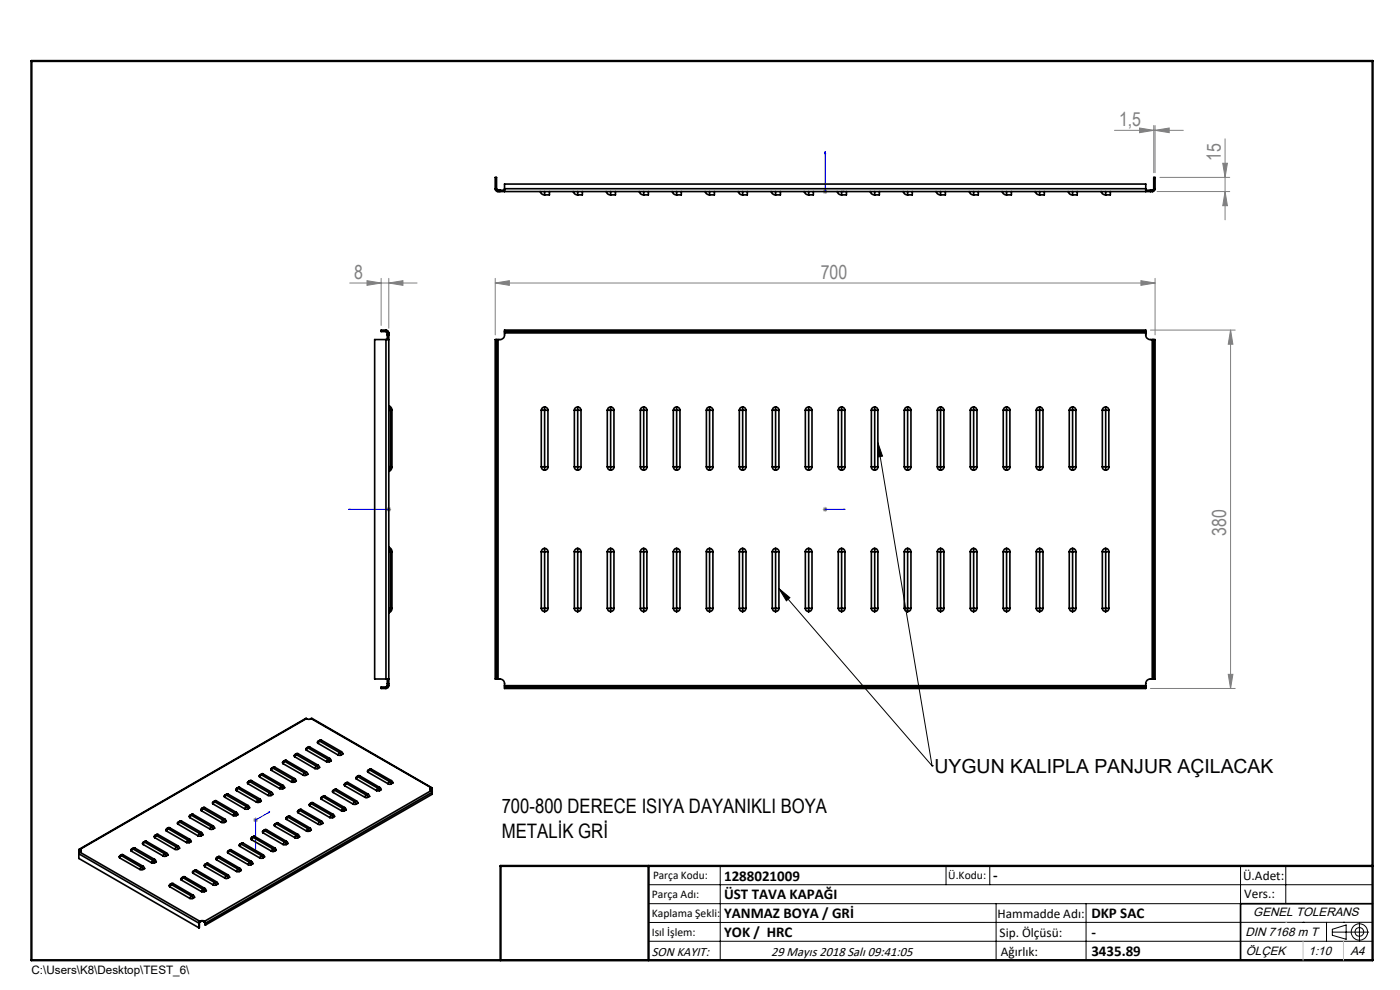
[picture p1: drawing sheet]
<svg xmlns="http://www.w3.org/2000/svg" width="297mm" height="210mm" viewBox="0 0 297 210" stroke-linecap="round" stroke-linejoin="round" font-family="sans-serif">
<g fill="none" stroke="#000" stroke-width=".21">
<path d="M186.2 93.9l11.5 68.5M186.2 93.9l1 2.9-.9 .1zM165.2 124.8l32.5 37.6M165.2 124.8l2.4 2-.8 .7zM197.7 162.4h.1M137.6 187.7h153.6M137.6 191.7h153.6M137.6 199.7h153.6M152.8 183.7v20M200.7 183.7v4M210 183.7v4M211.3 191.7v12"/>
<path d="M230.4 191.7v12M263.2 183.7v20M272.8 183.7v8M276.4 195.6h.1M281.4 195.6v4.1M282.6 197.7h7.8M282.6 197.1l3-.9v3l-3-.8zM285 195.6h.1M288.4 195.8v3.8M291.2 195.6l-153.6 .1"/>
<circle cx="288.4" cy="197.7" r="1.74"/>
<circle cx="288.4" cy="197.7" r=".93"/>
</g>
<g fill="none" stroke="#00f" stroke-width=".21">
<path d="M175 32.2l.2 .4h-.3zM175 32.2v8.4h4.3M178.9 40.5l.4 .1-.4 .1zM74 108h.4h-.4M74 108h8.5M82.4 108h.2zM82.5 108h.1M174.9 108h.3zM175 108h.1M175 108h4.3M179.3 108h-.4h.4M56.9 172.3l.3-.1-.3 .3z"/>
<path d="M57.2 172.2l-3 1.7v7M54.2 180.5h.1l-.1 .4z"/>
</g>
<g fill="none" stroke="#808080" stroke-width=".21">
<path d="M236.4 27.6h14.6M241.8 27.2l3 .4-3 .5zM244.8 26.6v10M245 27.6l3-.4v.9zM245 26.6v10M246.1 37.6h14.8M259.4 34.6h1l-.5 3zM259.9 29.4v17.2M77.9 59.5l3 .5-3 .5zM80.9 59v10M82.5 59v10.6M105.1 59v12"/>
<path d="M174.6 40.6h.9M174.7 40.3l.7 .7M175 40.1v1M175.4 40.3l-.7 .7M242 59.5l3 .5-3 .5zM245 59v12M245.5 40.6h15.4M259.9 40.6l.5 3h-1zM74.2 60h14.3M82.5 60l3-.5v1zM105.1 60l3-.5v1zM105.1 60h139.9"/>
<path d="M244.1 70h17.9M261.1 70v76M261.1 70l.4 3h-.9zM82 108h1M82.1 107.7l.7 .7M82.5 107.5v1M82.8 107.7l-.7 .7M174.6 108h.9M174.7 107.7l.7 .7M175 107.5v1M175.4 107.7l-.7 .7M244.1 146h17.9"/>
<path d="M260.6 143h.9l-.4 3zM53.7 173.9h1M53.9 173.6l.7 .7M54.2 173.4v1M54.6 173.6l-.7 .7"/>
</g>
<path d="M291.2 191.7h-28v12M106.2 203.7h185" fill="none" stroke="#000" stroke-width=".35"/>
<path d="M6.7 12.9h284.5v190.8h-284.5zM137.6 183.7v20M291.2 183.7h-185v20" fill="none" stroke="#000" stroke-width=".5"/>
<path d="M272.8 195.6h.1M276.4 199.7v4M285 199.7v4" fill="none" stroke="#c0c0c0" stroke-width=".21"/>
<path d="M186.2 93.9l1 2.9-.9 .1zM165.2 124.8l2.4 2-.8 .7z" fill="#000"/>
<g fill="#00f">
<path d="M178.9 108h.4zM174.9 108h.3z"/>
<path d="M56.9 172.3v.2l.3-.3zM54.2 180.5v.4l.1-.4z"/>
<path d="M82.4 108h.2zM74 108h.4z"/>
<path d="M178.9 40.5l.4 .1-.4 .1zM175 32.2l.2 .4h-.3z"/>
</g>
<g fill="#808080">
<path d="M242 59.5l3 .5-3 .5zM105.1 60l3-.5v1zM245 27.6l3-.4v.9zM241.8 27.2l3 .4-3 .5z"/>
<path d="M82.5 60l3-.5v1zM77.9 59.5l3 .5-3 .5z"/>
<path d="M259.9 40.6l.5 3h-1zM259.4 34.6h1l-.5 3z"/>
<path d="M261.1 70l.4 3h-.9zM260.6 143h.9l-.4 3z"/>
</g>
<g fill="none" stroke="#000" stroke-width=".35">
<path d="M105.1 40a.6 .6 0 0 0 .6 .6M105.1 40v-2.4h.2v2.4M105.1 40h.2M105.3 40l.4 .3M105.7 40.3v.3M105.7 40.6h.3M105.7 40.3h.3M106 40.3h1M106 40.6h1M106 40.3v.3M107 40v.6M107 40v-1h136.1v1"/>
<path d="M107 40h136.1M107 40.6h136.1M114.6 40.6a1 1 0 0 0 .9 .7M115.5 40.6v.7M116.6 40.6v.7h-1.1M121.6 40.6a.92 .92 0 0 0 1 .7M122.6 40.6v.7M123.5 40.6v.7h-.9M128.6 40.6a.92 .92 0 0 0 .9 .7M129.5 40.6v.7M130.6 40.6v.7h-1.1M135.6 40.6a.92 .92 0 0 0 1 .7"/>
<path d="M136.6 40.6v.7M137.5 40.6v.7h-.9M142.6 40.6a.92 .92 0 0 0 .9 .7M143.5 40.6v.7M144.5 40.6v.7h-1M149.6 40.6a1 1 0 0 0 .9 .7M150.5 40.6v.7M151.6 40.6v.7h-1.1M156.6 40.6a.92 .92 0 0 0 1 .7M157.6 40.6v.7M158.5 40.6v.7h-.9M163.6 40.6a1 1 0 0 0 .9 .7"/>
<path d="M164.5 40.6v.7M165.6 40.6v.7h-1.1M170.6 40.6a.92 .92 0 0 0 1 .7M171.6 40.6v.7M172.5 40.6v.7h-.9M177.6 40.6a.92 .92 0 0 0 .9 .7M178.5 40.6v.7M179.6 40.6v.7h-1.1M184.6 40.6a.92 .92 0 0 0 1 .7M185.6 40.6v.7M186.5 40.6v.7h-.9M191.6 40.6a.92 .92 0 0 0 .9 .7"/>
<path d="M192.5 40.6v.7M193.5 40.6v.7h-1M198.6 40.6a1 1 0 0 0 .9 .7M199.5 40.6v.7M200.6 40.6v.7h-1.1M205.6 40.6a.92 .92 0 0 0 1 .7M206.6 40.6v.7M207.5 40.6v.7h-.9M212.6 40.6a1 1 0 0 0 .9 .7M213.5 40.6v.7M214.6 40.6v.7h-1.1M219.6 40.6a.92 .92 0 0 0 1 .7"/>
<path d="M220.6 40.6v.7M221.5 40.6v.7h-.9M226.6 40.6a.92 .92 0 0 0 .9 .7M227.5 40.6v.7M228.5 40.6v.7h-1M233.6 40.6a.92 .92 0 0 0 1 .7M234.6 40.6v.7M235.5 40.6v.7h-.9M243.1 40v.6M243.1 40.3h1M243.1 40.6h1M244.1 40.6h.3"/>
<path d="M244.1 40.3v.3M244.1 40.3h.3M244.4 40.3v.3M244.8 40l-.4 .3M244.8 40v-2.4h.2v2.4M244.8 40h.2M245 40a.6 .6 0 0 1-.6 .6M81.9 72h.6M81.9 70a.6 .6 0 0 1 .6 .6M81.9 70.3l.3 .3M81.9 72h-2.4v72h2.4M81.9 70h-1v.3h1"/>
<path d="M81.9 70v.3M81.9 72v72M82.2 71v1M82.2 70.6h.3M82.2 71h.3M82.2 70.6v.4M82.5 71v1M82.5 70.6v.4M82.5 72v72M105.3 72h.4M105.3 72h-.2v72h.2M105.3 72v72"/>
<path d="M105.7 72v72M107 70.3v.3M107 70.6a1.12 1.12 0 0 1-1.3 1.4M107 70.3v-.3h136.1v.3M107 70.3h136.1M107 70.6h136.1M243.1 70.3v.3M243.1 70.6a1.12 1.12 0 0 0 1.3 1.4M244.4 72h.4M244.4 72v72M244.8 72h.2v72h-.2M244.8 72v72"/>
<path d="M82.5 86.4l.4 .6M82.5 86.1a1.03 1.03 0 0 1 .6 .9v12a1.03 1.03 0 0 1-.6 1M82.5 99h.4M82.5 87h.4M82.9 99l-.1 .4-.3 .3M82.9 87v12M114.8 99a.67 .67 0 0 0 .7 .7M114.8 87h.7M114.8 99h.7M114.8 87v12M115.5 86.3a.72 .72 0 0 0-.7 .7M115.5 86.3a.72 .72 0 0 1 .7 .7"/>
<path d="M115.5 86.3v.7M115.5 99v.7M115.5 87h.7M115.5 87v12M115.5 99h.7M116.2 99a.67 .67 0 0 1-.7 .7M116.2 87v12M121.8 99a.67 .67 0 0 0 .8 .7M121.8 87h.8M121.8 99h.8M121.8 87v12M122.6 86.3a.72 .72 0 0 0-.8 .7"/>
<path d="M122.6 86.3a.72 .72 0 0 1 .7 .7M122.6 86.3v.7M122.6 99v.7M122.6 87h.7M122.6 87v12M122.6 99h.7M123.3 99a.67 .67 0 0 1-.7 .7M123.3 87v12M128.8 99a.67 .67 0 0 0 .7 .7M128.8 87h.7M128.8 99h.7M128.8 87v12"/>
<path d="M129.5 86.3a.72 .72 0 0 0-.7 .7M129.5 86.3a.72 .72 0 0 1 .7 .7M129.5 86.3v.7M129.5 99v.7M129.5 87h.7M129.5 87v12M129.5 99h.7M130.2 99a.67 .67 0 0 1-.7 .7M130.2 87v12M135.9 99a.67 .67 0 0 0 .7 .7M135.9 87h.7M135.9 99h.7"/>
<path d="M135.9 87v12M136.6 86.3a.72 .72 0 0 0-.7 .7M136.6 86.3a.66 .66 0 0 1 .6 .7M136.6 86.3v.7M136.6 99v.7M136.6 87h.6M136.6 87v12M136.6 99h.6M137.2 99a.62 .62 0 0 1-.6 .7M137.2 87v12M142.8 99a.67 .67 0 0 0 .7 .7M142.8 87h.7"/>
<path d="M142.8 99h.7M142.8 87v12M143.5 86.3a.72 .72 0 0 0-.7 .7M143.5 86.3a.72 .72 0 0 1 .8 .7M143.5 86.3v.7M143.5 99v.7M143.5 87h.8M143.5 87v12M143.5 99h.8M144.3 99a.67 .67 0 0 1-.8 .7M144.3 87v12M149.9 99a.62 .62 0 0 0 .6 .7"/>
<path d="M149.9 87h.6M149.9 99h.6M149.9 87v12M150.5 86.3a.66 .66 0 0 0-.6 .7M150.5 86.3a.72 .72 0 0 1 .7 .7M150.5 86.3v.7M150.5 99v.7M150.5 87h.7M150.5 87v12M150.5 99h.7M151.2 99a.67 .67 0 0 1-.7 .7M151.2 87v12"/>
<path d="M156.8 99a.67 .67 0 0 0 .8 .7M156.8 87h.8M156.8 99h.8M156.8 87v12M157.6 86.3a.72 .72 0 0 0-.8 .7M157.6 86.3a.72 .72 0 0 1 .7 .7M157.6 86.3v.7M157.6 99v.7M157.6 87v12M157.6 87h.7M157.6 99h.7M158.3 99a.67 .67 0 0 1-.7 .7"/>
<path d="M158.3 87v12M163.8 99a.67 .67 0 0 0 .7 .7M163.8 87h.7M163.8 99h.7M163.8 87v12M164.5 86.3a.72 .72 0 0 0-.7 .7M164.5 86.3a.72 .72 0 0 1 .7 .7M164.5 86.3v.7M164.5 99v.7M164.5 87h.7M164.5 87v12M164.5 99h.7"/>
<path d="M165.2 99a.67 .67 0 0 1-.7 .7M165.2 87v12M170.9 99a.67 .67 0 0 0 .7 .7M170.9 87h.7M170.9 99h.7M170.9 87v12M171.6 86.3a.72 .72 0 0 0-.7 .7M171.6 86.3a.72 .72 0 0 1 .7 .7M171.6 86.3v.7M171.6 99v.7M171.6 87h.7M171.6 87v12"/>
<path d="M171.6 99h.7M172.3 99a.67 .67 0 0 1-.7 .7M172.3 87v12M177.8 99a.67 .67 0 0 0 .7 .7M177.8 87h.7M177.8 99h.7M177.8 87v12M178.5 86.3a.72 .72 0 0 0-.7 .7M178.5 86.3a.72 .72 0 0 1 .7 .7M178.5 86.3v.7M178.5 99v.7M178.5 87h.7"/>
<path d="M178.5 87v12M178.5 99h.7M179.2 99a.67 .67 0 0 1-.7 .7M179.2 87v12M184.9 99a.67 .67 0 0 0 .7 .7M184.9 99h.7M184.9 87h.7M184.9 87v12M185.6 86.3a.72 .72 0 0 0-.7 .7M185.6 86.3a.66 .66 0 0 1 .6 .7M185.6 86.3v.7M185.6 99v.7"/>
<path d="M185.6 87h.6M185.6 87v12M185.6 99h.6M186.2 99a.62 .62 0 0 1-.6 .7M186.2 87v12M191.8 99a.67 .67 0 0 0 .7 .7M191.8 87h.7M191.8 99h.7M191.8 87v12M192.5 86.3a.72 .72 0 0 0-.7 .7M192.5 86.3a.72 .72 0 0 1 .8 .7M192.5 86.3v.7"/>
<path d="M192.5 99v.7M192.5 87h.8M192.5 87v12M192.5 99h.8M193.3 99a.67 .67 0 0 1-.8 .7M193.3 87v12M198.9 99a.62 .62 0 0 0 .6 .7M198.9 87h.6M198.9 99h.6M198.9 87v12M199.5 86.3a.66 .66 0 0 0-.6 .7M199.5 86.3a.72 .72 0 0 1 .7 .7"/>
<path d="M199.5 86.3v.7M199.5 99v.7M199.5 87h.7M199.5 87v12M199.5 99h.7M200.2 99a.67 .67 0 0 1-.7 .7M200.2 87v12M205.8 99a.67 .67 0 0 0 .8 .7M205.8 87h.8M205.8 99h.8M205.8 87v12M206.6 86.3a.72 .72 0 0 0-.8 .7"/>
<path d="M206.6 86.3a.72 .72 0 0 1 .7 .7M206.6 86.3v.7M206.6 99v.7M206.6 87h.7M206.6 87v12M206.6 99h.7M207.3 99a.67 .67 0 0 1-.7 .7M207.3 87v12M212.8 99a.67 .67 0 0 0 .7 .7M212.8 87h.7M212.8 99h.7M212.8 87v12"/>
<path d="M213.5 86.3a.72 .72 0 0 1 .7 .7M213.5 86.3a.72 .72 0 0 0-.7 .7M213.5 86.3v.7M213.5 99v.7M213.5 87h.7M213.5 87v12M213.5 99h.7M214.2 99a.67 .67 0 0 1-.7 .7M214.2 87v12M219.9 99a.67 .67 0 0 0 .7 .7M219.9 87h.7M219.9 99h.7"/>
<path d="M219.9 87v12M220.6 86.3a.72 .72 0 0 1 .7 .7M220.6 86.3a.72 .72 0 0 0-.7 .7M220.6 86.3v.7M220.6 99v.7M220.6 87h.7M220.6 87v12M220.6 99h.7M221.3 99a.67 .67 0 0 1-.7 .7M221.3 87v12M226.8 99a.67 .67 0 0 0 .7 .7M226.8 99h.7"/>
<path d="M226.8 87h.7M226.8 87v12M227.5 86.3a.72 .72 0 0 1 .7 .7M227.5 86.3a.72 .72 0 0 0-.7 .7M227.5 99v.7M227.5 86.3v.7M227.5 87h.7M227.5 87v12M227.5 99h.7M228.2 99a.67 .67 0 0 1-.7 .7M228.2 87v12M233.9 99a.67 .67 0 0 0 .7 .7"/>
<path d="M233.9 87h.7M233.9 99h.7M233.9 87v12M234.6 86.3a.66 .66 0 0 1 .6 .7M234.6 86.3a.72 .72 0 0 0-.7 .7M234.6 86.3v.7M234.6 99v.7M234.6 87h.6M234.6 87v12M234.6 99h.6M235.2 99a.62 .62 0 0 1-.6 .7M235.2 87v12"/>
<path d="M82.5 116.4l.3 .3 .1 .3M82.5 116.1a.94 .94 0 0 1 .6 .9v12a.94 .94 0 0 1-.6 1M82.5 117h.4M82.9 117v12M114.8 117h.7M114.8 117v12M115.5 116.3a.72 .72 0 0 1 .7 .7M115.5 116.3a.72 .72 0 0 0-.7 .7M115.5 116.3v.7M115.5 117h.7M115.5 117v12M116.2 117v12"/>
<path d="M121.8 117h.8M121.8 117v12M122.6 116.3a.72 .72 0 0 1 .7 .7M122.6 116.3a.72 .72 0 0 0-.8 .7M122.6 116.3v.7M122.6 117h.7M122.6 117v12M123.3 117v12M128.8 117h.7M128.8 117v12M129.5 116.3a.72 .72 0 0 1 .7 .7M129.5 116.3a.72 .72 0 0 0-.7 .7"/>
<path d="M129.5 116.3v.7M129.5 117h.7M129.5 117v12M130.2 117v12M135.9 117h.7M135.9 117v12M136.6 116.3a.66 .66 0 0 1 .6 .7M136.6 116.3a.72 .72 0 0 0-.7 .7M136.6 116.3v.7M136.6 117h.6M136.6 117v12M137.2 117v12"/>
<path d="M142.8 117h.7M142.8 117v12M143.5 116.3a.72 .72 0 0 1 .8 .7M143.5 116.3a.72 .72 0 0 0-.7 .7M143.5 116.3v.7M143.5 117h.8M143.5 117v12M144.3 117v12M149.9 117h.6M149.9 117v12M150.5 116.3a.72 .72 0 0 1 .7 .7M150.5 116.3a.66 .66 0 0 0-.6 .7"/>
<path d="M150.5 116.3v.7M150.5 117h.7M150.5 117v12M151.2 117v12M156.8 117h.8M156.8 117v12M157.6 116.3a.72 .72 0 0 1 .7 .7M157.6 116.3a.72 .72 0 0 0-.8 .7M157.6 116.3v.7M157.6 117v12M157.6 117h.7M158.3 117v12"/>
<path d="M163.8 117h.7M163.8 117v12M164.5 116.3a.72 .72 0 0 1 .7 .7M164.5 116.3a.72 .72 0 0 0-.7 .7M164.5 116.3v.7M164.5 117h.7M164.5 117v12M165.2 117v12M170.9 117h.7M170.9 117v12M171.6 116.3a.72 .72 0 0 1 .7 .7M171.6 116.3a.72 .72 0 0 0-.7 .7"/>
<path d="M171.6 116.3v.7M171.6 117h.7M171.6 117v12M172.3 117v12M177.8 117h.7M177.8 117v12M178.5 116.3a.72 .72 0 0 1 .7 .7M178.5 116.3a.72 .72 0 0 0-.7 .7M178.5 116.3v.7M178.5 117h.7M178.5 117v12M179.2 117v12"/>
<path d="M184.9 117h.7M184.9 117v12M185.6 116.3a.66 .66 0 0 1 .6 .7M185.6 116.3a.72 .72 0 0 0-.7 .7M185.6 116.3v.7M185.6 117h.6M185.6 117v12M186.2 117v12M191.8 117h.7M191.8 117v12M192.5 116.3a.72 .72 0 0 1 .8 .7M192.5 116.3a.72 .72 0 0 0-.7 .7"/>
<path d="M192.5 116.3v.7M192.5 117h.8M192.5 117v12M193.3 117v12M198.9 117h.6M198.9 117v12M199.5 116.3a.72 .72 0 0 1 .7 .7M199.5 116.3a.66 .66 0 0 0-.6 .7M199.5 116.3v.7M199.5 117h.7M199.5 117v12M200.2 117v12"/>
<path d="M205.8 117h.8M205.8 117v12M206.6 116.3a.72 .72 0 0 1 .7 .7M206.6 116.3a.72 .72 0 0 0-.8 .7M206.6 116.3v.7M206.6 117h.7M206.6 117v12M207.3 117v12M212.8 117h.7M212.8 117v12M213.5 116.3a.72 .72 0 0 0-.7 .7M213.5 116.3a.72 .72 0 0 1 .7 .7"/>
<path d="M213.5 116.3v.7M213.5 117h.7M213.5 117v12M214.2 117v12M219.9 117h.7M219.9 117v12M220.6 116.3a.72 .72 0 0 0-.7 .7M220.6 116.3a.72 .72 0 0 1 .7 .7M220.6 116.3v.7M220.6 117h.7M220.6 117v12M221.3 117v12"/>
<path d="M226.8 117h.7M226.8 117v12M227.5 116.3a.72 .72 0 0 0-.7 .7M227.5 116.3a.72 .72 0 0 1 .7 .7M227.5 116.3v.7M227.5 117h.7M227.5 117v12M228.2 117v12M233.9 117h.7M233.9 117v12M234.6 116.3a.72 .72 0 0 0-.7 .7M234.6 116.3a.66 .66 0 0 1 .6 .7"/>
<path d="M234.6 116.3v.7M234.6 117h.6M234.6 117v12M235.2 117v12M82.5 129h.4M82.9 129l-.4 .7M114.8 129a.72 .72 0 0 0 .7 .7M114.8 129h.7M115.5 129v.7M115.5 129h.7M116.2 129a.72 .72 0 0 1-.7 .7M121.8 129a.72 .72 0 0 0 .8 .7"/>
<path d="M121.8 129h.8M122.6 129v.7M122.6 129h.7M123.3 129a.72 .72 0 0 1-.7 .7M128.8 129a.72 .72 0 0 0 .7 .7M128.8 129h.7M129.5 129v.7M129.5 129h.7M130.2 129a.72 .72 0 0 1-.7 .7M135.9 129a.72 .72 0 0 0 .7 .7M135.9 129h.7M136.6 129v.7"/>
<path d="M136.6 129h.6M137.2 129a.66 .66 0 0 1-.6 .7M142.8 129a.72 .72 0 0 0 .7 .7M142.8 129h.7M143.5 129v.7M143.5 129h.8M144.3 129a.72 .72 0 0 1-.8 .7M149.9 129a.66 .66 0 0 0 .6 .7M149.9 129h.6M150.5 129v.7M150.5 129h.7M151.2 129a.72 .72 0 0 1-.7 .7"/>
<path d="M156.8 129h.8M156.8 129a.72 .72 0 0 0 .8 .7M157.6 129v.7M157.6 129h.7M158.3 129a.72 .72 0 0 1-.7 .7M163.8 129a.72 .72 0 0 0 .7 .7M163.8 129h.7M164.5 129v.7M164.5 129h.7M165.2 129a.72 .72 0 0 1-.7 .7M170.9 129a.72 .72 0 0 0 .7 .7M170.9 129h.7"/>
<path d="M171.6 129v.7M171.6 129h.7M172.3 129a.72 .72 0 0 1-.7 .7M177.8 129a.72 .72 0 0 0 .7 .7M177.8 129h.7M178.5 129v.7M178.5 129h.7M179.2 129a.72 .72 0 0 1-.7 .7M184.9 129a.72 .72 0 0 0 .7 .7M184.9 129h.7M185.6 129v.7M185.6 129h.6"/>
<path d="M186.2 129a.66 .66 0 0 1-.6 .7M191.8 129a.72 .72 0 0 0 .7 .7M191.8 129h.7M192.5 129v.7M192.5 129h.8M193.3 129a.72 .72 0 0 1-.8 .7M198.9 129a.66 .66 0 0 0 .6 .7M198.9 129h.6M199.5 129v.7M199.5 129h.7M200.2 129a.72 .72 0 0 1-.7 .7M205.8 129a.72 .72 0 0 0 .8 .7"/>
<path d="M205.8 129h.8M206.6 129v.7M206.6 129h.7M207.3 129a.72 .72 0 0 1-.7 .7M212.8 129a.72 .72 0 0 0 .7 .7M212.8 129h.7M213.5 129v.7M213.5 129h.7M214.2 129a.72 .72 0 0 1-.7 .7M219.9 129a.72 .72 0 0 0 .7 .7M219.9 129h.7M220.6 129v.7"/>
<path d="M220.6 129h.7M221.3 129a.72 .72 0 0 1-.7 .7M226.8 129a.72 .72 0 0 0 .7 .7M226.8 129h.7M227.5 129v.7M227.5 129h.7M228.2 129a.72 .72 0 0 1-.7 .7M233.9 129a.72 .72 0 0 0 .7 .7M233.9 129h.7M234.6 129v.7M234.6 129h.6M235.2 129a.66 .66 0 0 1-.6 .7"/>
<path d="M63.2 159.9l-.6 .1M63.2 159.9l-.3 .2M63.2 159.9l4.3 2.4M65 152.4l.5 .2 .5-.2M65 152.4l-48.2 27.8M65 159.1l4.3 2.5M65 152.4l-48.1 27.8M65.1 158.6l-.2 .3 .1 .2M65.1 158.6h.2M65.3 158.6l-.3 .5M65.3 158.6l4.3 2.5M65.7 158.5l-.2-.1-.4 .2"/>
<path d="M65.7 158.5l-.4 .1M65.7 158.5l4.3 2.4M66 152.4h.2l25.4 14.7M66 152.4l25.5 14.7M67.5 157.7l4.2 2.5M67.6 157.2l-.3 .2 .2 .3M67.6 157.2h.2M67.8 157.2l-.3 .5M67.8 157.2l4.3 2.5M68.2 157h-.3l-.3 .2M68.2 157l-.4 .2M68.2 157l4.2 2.4"/>
<path d="M72.1 159.7l.3 .5M72.1 159.7l-.4 .5M72.4 159.4l.3 .5-.3 .3M72.4 159.4l-.3 .3M81.9 144h.6M81.9 145.7h-1v.3h1M81.9 145.7v.3M82.2 144v1M82.2 145.4l-.3 .3M82.2 145.4h.3M82.2 145h.3M82.2 145v.4"/>
<path d="M82.5 144v1M82.5 145.4a.6 .6 0 0 1-.6 .6M82.5 145v.4M105.3 144h.4M105.7 144a1.12 1.12 0 0 1 1.3 1.4M107 145.4v.3M107 145.7v.3h136.1v-.3M107 145.7h136.1M107 145.4h136.1M243.1 145.4v.3M244.4 144h.4M244.4 144a1.12 1.12 0 0 0-1.3 1.4"/>
<path d="M28.6 179.9l-.6 .1M28.6 179.9l-.4 .2M28.6 179.9l4.2 2.4M30.4 179.1l4.2 2.5M30.4 178.6l-.2 .3 .2 .2M30.4 178.6h.3M30.7 178.6l-.3 .5M30.7 178.6l4.2 2.5M31 178.5l-.2-.1-.4 .2M31 178.5l-.3 .1M31 178.5l4.3 2.4M32.8 177.7l4.3 2.5"/>
<path d="M32.9 177.2l-.2 .2 .1 .3M32.9 177.2h.3M33.2 177.2l-.4 .5M33.2 177.2l4.2 2.5M33.5 177l-.6 .2M33.5 177l-.3 .2M33.5 177l4.3 2.4M35.3 176.3l4.2 2.4M35.4 175.8l-.2 .2 .1 .3M35.4 175.8h.3M35.7 175.8l-.4 .5M35.7 175.8l4.2 2.5"/>
<path d="M36 175.6l-.2-.1-.4 .3M36 175.6l-.3 .2M36 175.6l4.3 2.4M37.4 179.7l.3 .5M37.4 179.7l-.3 .5M37.8 179.4l.3 .5-.4 .3M37.8 174.8l4.2 2.5M37.8 179.4l-.4 .3M37.9 174.3l-.3 .3 .2 .2M37.9 174.3l.2 .1M38.1 174.4l-.3 .4M38.1 174.4l4.3 2.4"/>
<path d="M38.5 174.2l-.6 .1M38.5 174.2l-.4 .2M38.5 174.2l4.2 2.4M39.5 178.7h.7M39.9 178.3l.3 .4M39.9 178.3l-.4 .4M40.3 178l.3 .5-.4 .2M40.3 173.4l4.2 2.5M40.3 178l-.4 .3M40.4 172.9l-.3 .3 .2 .2M40.4 172.9h.2M40.6 172.9l-.3 .5"/>
<path d="M40.6 172.9l4.2 2.5M41 172.7h-.3l-.3 .2M41 172.7l-.4 .2M41 172.7l4.2 2.5M42 177.3h.7M42.4 176.8l.3 .5M42.4 176.8l-.4 .5M42.7 176.6l.4 .5-.4 .2M42.7 172l4.3 2.4M42.7 176.6l-.3 .2M42.8 171.5l-.2 .3 .1 .2M42.8 171.5h.3"/>
<path d="M43.1 171.5l-.4 .5M43.1 171.5l4.2 2.4M43.4 171.3l-.6 .2M43.4 171.3l-.3 .2M43.4 171.3l4.3 2.4M44.5 175.9h.7M44.8 175.4l.4 .5M44.8 175.4l-.3 .5M45.2 175.2l.3 .5-.3 .2M45.2 175.2l-.4 .2M45.2 170.6l4.3 2.4M45.3 170.1l-.2 .2 .1 .3"/>
<path d="M45.3 170.1h.2M45.5 170.1l-.3 .5M45.5 170.1l4.3 2.4M45.9 169.9l-.2-.1-.4 .3M45.9 169.9l-.4 .2M45.9 169.9l4.2 2.4M47 174.4h.7M47.3 173.9l.4 .5M47.3 173.9l-.3 .5M47.7 173.7l.3 .5-.3 .2M47.7 173.7l-.4 .2M47.7 169.1l4.2 2.5"/>
<path d="M47.8 168.6l-.2 .3 .1 .2M47.8 168.6l.2 .1M48 168.7l-.3 .4M48 168.7l4.3 2.4M48.4 168.4l-.6 .2M48.4 168.4l-.4 .3M48.4 168.4l4.2 2.5M49.5 173h.6M49.8 172.5l.3 .5M49.8 172.5l-.3 .5M50.1 172.3l.4 .5-.4 .2M50.1 172.3l-.3 .2"/>
<path d="M50.2 167.7l4.2 2.4M50.2 167.2l-.2 .3 .2 .2M50.2 167.2h.3M50.5 167.2l-.3 .5M50.5 167.2l4.3 2.5M50.8 167h-.1l-.5 .2M50.8 167l-.3 .2M50.8 167l4.3 2.5M50.9 179.5l4.2 2.5M50.9 179l-.2 .3 .2 .2M50.9 179l.3 .1M51.2 179.1l-.3 .4"/>
<path d="M51.2 179.1l4.3 2.4M51.6 178.8h-.3l-.4 .2M51.6 178.8l-.4 .3M51.6 178.8l4.2 2.5M51.9 171.6h.7M52.3 171.1l.3 .5M52.3 171.1l-.4 .5M52.6 170.9l.4 .5-.4 .2M52.6 166.3l4.3 2.4M52.6 170.9l-.3 .2M52.7 165.8l-.2 .2 .1 .3M52.7 165.8h.3"/>
<path d="M53 165.8l-.4 .5M53 165.8l4.2 2.4M53.3 165.6l-.6 .2M53.3 165.6l-.3 .2M53.3 178.1l4.3 2.4M53.3 165.6l4.3 2.4M53.4 177.6l-.2 .3 .1 .2M53.4 177.6h.3M53.7 177.6l-.4 .5M53.7 177.6l4.2 2.5M54 177.4h-.2l-.4 .2M54 177.4l-.3 .2"/>
<path d="M54 177.4l4.3 2.5M54.4 170.1h.7M54.8 169.7l.3 .4M54.8 169.7l-.4 .4M55.1 169.5l.3 .5-.3 .1M55.1 164.8l4.2 2.5M55.1 169.5l-.3 .2M55.2 164.4l-.2 .2 .1 .2M55.2 164.4h.3M55.5 164.4l-.4 .4M55.5 164.4l4.2 2.4M55.8 164.2l-.2-.1-.4 .3"/>
<path d="M55.8 176.7l4.2 2.4M55.8 164.2l-.3 .2M55.8 164.2l4.2 2.4M55.9 176.2l-.2 .3 .1 .2M55.9 176.2h.3M56.2 176.2l-.4 .5M56.2 176.2l4.2 2.4M56.5 176l-.6 .2M56.5 176l-.3 .2M56.5 176l4.2 2.5M56.9 168.7h.6M57.2 168.2l.3 .5"/>
<path d="M57.2 168.2l-.3 .5M57.6 168l.3 .5-.4 .2M57.6 163.4l4.2 2.5M57.6 168l-.4 .2M57.7 162.9l-.3 .3 .2 .2M57.7 162.9h.2M57.9 162.9l-.3 .5M57.9 162.9l4.3 2.5M58.3 179.9l.3 .5-.4 .1M58.3 162.7l-.6 .2M58.3 162.7l-.4 .2M58.3 175.3l4.2 2.4"/>
<path d="M58.3 179.9l-.4 .2M58.3 162.7l4.2 2.5M58.4 174.8l-.3 .2 .2 .3M58.4 174.8h.2M58.6 174.8l-.3 .5M58.6 174.8l4.3 2.4M59 174.6l-.2-.1-.4 .3M59 174.6l-.4 .2M59 174.6l4.2 2.4M59.3 167.3h.7M59.7 166.8l.3 .5M59.7 166.8l-.4 .5"/>
<path d="M60 179.1h.7M60 166.6l.4 .5-.4 .2M60 162l4.3 2.4M60 166.6l-.3 .2M60.1 161.5l-.2 .2 .1 .3M60.1 161.5h.3M60.4 178.6l.3 .5M60.4 178.6l-.4 .5M60.4 161.5l-.4 .5M60.4 161.5l4.2 2.5M60.7 178.5l.4 .4-.4 .2M60.7 161.3l-.2-.1-.4 .3"/>
<path d="M60.7 178.5l-.3 .1M60.7 161.3l-.3 .2M60.7 161.3l4.3 2.5M60.8 173.8l4.2 2.5M60.9 173.3l-.3 .2 .2 .3M60.9 173.3h.2M61.1 173.3l-.3 .5M61.1 173.3l4.2 2.5M61.5 173.1l-.6 .2M61.5 173.1l-.4 .2M61.5 173.1l4.2 2.5M61.8 165.9h.7"/>
<path d="M62.2 165.4l.3 .5M62.2 165.4l-.4 .5M62.5 165.2l.4 .5-.4 .2M62.5 165.2l-.3 .2M62.5 177.7h.7M62.5 160.5l4.3 2.5M62.6 160l-.2 .3 .1 .2M62.6 160l.3 .1M62.9 177.2l.3 .5M62.9 177.2l-.4 .5M62.9 160.1l-.4 .4M62.9 160.1l4.2 2.4"/>
<path d="M63.2 177l.4 .5-.4 .2M63.2 177l-.3 .2M63.3 172.4l4.2 2.4M63.3 171.9l-.2 .2 .2 .3M63.3 171.9h.3M63.6 171.9l-.3 .5M63.6 171.9l4.2 2.5M63.9 171.7h-.2l-.4 .2M63.9 171.7l-.3 .2M63.9 171.7l4.3 2.5M64.3 164.4h.7M64.6 164l.4 .4"/>
<path d="M64.6 164l-.3 .4M65 163.8l.3 .4-.3 .2M65 163.8l-.4 .2M65 176.3h.7M65.3 175.8l.4 .5M65.3 175.8l-.3 .5M65.7 175.6l.3 .5-.3 .2M65.7 175.6l-.4 .2M65.7 170.9l4.3 2.5M65.8 170.5l-.2 .2 .1 .2M65.8 170.5h.2M66 170.5l-.3 .4"/>
<path d="M66 170.5l4.3 2.4M66.4 170.3l-.6 .2M66.4 170.3l-.4 .2M66.4 170.3l4.3 2.4M66.8 163h.7M67.1 162.5l.4 .5M67.1 162.5l-.3 .5M67.5 162.3l.3 .5-.3 .2M67.5 162.3l-.4 .2M67.5 174.8h.7M67.8 174.4l.4 .4M67.8 174.4l-.3 .4"/>
<path d="M68.2 174.2l.3 .5-.3 .1M68.2 169.5l4.2 2.5M68.2 174.2l-.4 .2M68.3 169l-.2 .3 .1 .2M68.3 169h.2M68.5 169l-.3 .5M68.5 169l4.3 2.5M68.9 168.9l-.2-.1-.4 .2M68.9 168.9l-.4 .1M68.9 168.9l4.2 2.4M69.3 161.6h.6M69.6 161.1l.3 .5"/>
<path d="M69.6 161.1l-.3 .5M70 173.4h.6M70 160.9l.3 .5-.4 .2M70 160.9l-.4 .2M70.3 172.9l.3 .5M70.3 172.9l-.3 .5M70.7 172.7l.3 .5-.4 .2M70.7 168.1l4.2 2.5M70.7 172.7l-.4 .2M70.8 167.6l-.3 .2 .2 .3M70.8 167.6h.2M71 167.6l-.3 .5"/>
<path d="M71 167.6l4.2 2.5M71.4 167.4l-.6 .2M71.4 167.4l-.4 .2M71.4 167.4l4.2 2.5M71.7 160.2h.7M72.4 172h.7M72.8 171.5l.3 .5M72.8 171.5l-.4 .5M73.1 171.3l.3 .5-.3 .2M73.1 166.7l4.3 2.4M73.1 171.3l-.3 .2M73.2 166.2l-.2 .3 .1 .2"/>
<path d="M73.2 166.2h.3M73.5 166.2l-.4 .5M73.5 166.2l4.2 2.5M73.8 166l-.2-.1-.4 .3M73.8 166l-.3 .2M73.8 166l4.3 2.4M74.9 170.6h.7M75.2 170.1l.4 .5M75.2 170.1l-.3 .5M75.6 169.9l.4 .4-.4 .3M75.6 165.2l4.3 2.5M75.6 169.9l-.4 .2"/>
<path d="M75.7 164.7l-.2 .3 .1 .2M75.7 164.7l.3 .1M76 164.8l-.4 .4M76 164.8l4.2 2.4M76.3 164.6l-.6 .1M76.3 164.6l-.3 .2M76.3 164.6l4.2 2.4M77.4 169.1h.7M77.7 168.7l.4 .4M77.7 168.7l-.3 .4M78.1 168.4l.3 .5-.3 .2M78.1 168.4l-.4 .3"/>
<path d="M78.1 163.8l4.2 2.5M78.2 163.3l-.2 .2 .1 .3M78.2 163.3h.2M78.4 163.3l-.3 .5M78.4 163.3l4.3 2.5M78.8 163.2l-.2-.1-.4 .2M78.8 163.2l-.4 .1M78.8 163.2l4.2 2.4M79.9 167.7h.6M80.2 167.2l.3 .5M80.2 167.2l-.3 .5M80.5 167l.4 .5-.4 .2"/>
<path d="M80.5 167l-.3 .2M82.3 166.3h.7M82.7 165.8l.3 .5M82.7 165.8l-.4 .5M83 165.6l.4 .5-.4 .2M83 165.6l-.3 .2M91.3 167.2l-.1 .3 .3 .2M91.3 167.3l-.1 .2M91.3 167.2v.1M91.5 167.7l.2 .4-48.1 27.7M91.5 167.1l.2 .1M91.5 167.2l.1 .1"/>
<path d="M91.5 167.1l-.2 .1M91.5 167.7l-48.1 27.7M91.5 167.1v.1M91.5 167.2l-.2 .1M91.6 167.3v.5M91.7 167.2v1.3l-48.1 27.7M91.7 167.2l-.1 .1M16.7 181.1l25.5 14.7M16.7 181.1v1l25.5 14.7M16.7 180.3l.1 .5M16.7 180.3l.1 .1M16.8 180.4v.4"/>
<path d="M16.9 180.8l-.2 .3M16.9 180.2l-.2 .1M16.9 180.3l-.1 .1M16.9 180.8l25.5 14.6M16.9 180.2l.2 .1M16.9 180.2v.1M16.9 180.3l.2 .1M17.1 180.3a.22 .22 0 0 1 .2 .2 .22 .22 0 0 1-.2 .2l-.2 .1M17.1 180.4l.1 .1-.4 .3M17.1 180.3v.1M25.4 182l4.3 2.4M25.5 181.5l-.2 .3 .1 .2"/>
<path d="M25.5 181.5h.3M25.8 181.5l-.4 .5M25.8 181.5l4.2 2.5M26.1 181.3l-.2-.1-.4 .3M26.1 181.3l-.3 .2M26.1 181.3l4.2 2.5M27.9 180.5l4.2 2.5M28 180l-.2 .3 .1 .2M28 180l.2 .1M28.2 180.1l-.3 .4M28.2 180.1l4.3 2.4M29.7 184.4h.6"/>
<path d="M30 184l.3 .4M30 184l-.3 .4M30.3 183.8l.4 .4-.4 .2M30.3 183.8l-.3 .2M32.1 183h.7M32.5 182.5l.3 .5M32.5 182.5l-.4 .5M32.8 182.3l.4 .5-.4 .2M32.8 182.3l-.3 .2M34.6 181.6h.7M34.9 181.1l.4 .5M34.9 181.1l-.3 .5"/>
<path d="M35.3 180.9l.3 .5-.3 .2M35.3 180.9l-.4 .2M36 188.1l4.3 2.5M36.1 187.6l-.2 .2 .1 .3M36.1 187.6h.3M36.4 187.6l-.4 .5M36.4 187.6l4.2 2.5M36.7 187.4h-.3l-.3 .2M36.7 187.4l-.3 .2M36.7 187.4l4.3 2.5M37.1 180.2h.6M38.5 186.7l4.2 2.4"/>
<path d="M38.6 186.2l-.3 .2 .2 .3M38.6 186.2h.2M38.8 186.2l-.3 .5M38.8 186.2l4.3 2.5M39.2 186l-.2-.1-.4 .3M39.2 186l-.4 .2M39.2 186l4.2 2.4M40.3 190.6h.6M40.6 190.1l.3 .5M40.6 190.1l-.3 .5M41 189.9l.3 .5-.4 .2M41 185.2l4.2 2.5"/>
<path d="M41 189.9l-.4 .2M41.1 184.7l-.3 .4 .2 .1M41.1 184.7l.2 .1M41.3 184.8l-.3 .4M41.3 184.8l4.2 2.4M41.7 184.6l-.6 .1M41.7 184.6l-.4 .2M41.7 184.6l4.2 2.4M42.2 195.8v1M42.3 195.7l-.1 .1M42.3 195.7l-.1 1.1M42.4 195.4l-.2 .4"/>
<path d="M42.4 195.6l-.1 .1M42.4 195.4v.2M42.5 195.4h.8M42.5 195.5h.8M42.5 195.4h-.1M42.5 195.4v.1M42.5 195.5l-.1 .1M42.7 189.1h.7M43.1 188.7l.3 .4M43.1 188.7l-.4 .4M43.3 195.4h.1M43.3 195.4v.1"/>
<path d="M43.3 195.5l.1 .1M43.4 195.4l.2 .4M43.4 195.6l.1 .1M43.4 195.4v.2M43.4 188.4l.4 .5-.4 .2M43.4 183.8l4.3 2.5M43.4 188.4l-.3 .3M43.5 195.7l.1 .1M43.5 195.7l.1 .5M43.5 183.3l-.2 .2 .1 .3M43.5 183.3h.3M43.6 195.8v.4"/>
<path d="M43.8 183.3l-.4 .5M43.8 183.3l4.2 2.5M44.1 183.2l-.2-.1-.4 .2M44.1 183.2l-.3 .1M44.1 183.2l4.3 2.4M45.2 187.7h.7M45.5 187.2l.4 .5M45.5 187.2l-.3 .5M45.9 187l.3 .5-.3 .2M45.9 187l-.4 .2M45.9 182.4l4.3 2.4M46 181.9l-.2 .2 .1 .3"/>
<path d="M46 181.9h.2M46.2 181.9l-.3 .5M46.2 181.9l4.3 2.5M46.6 181.7l-.6 .2M46.6 181.7l-.4 .2M46.6 181.7l4.2 2.5M47.7 186.3h.7M48 185.8l.4 .5M48 185.8l-.3 .5M48.4 185.6l.3 .5-.3 .2M48.4 185.6l-.4 .2M48.4 181l4.2 2.4"/>
<path d="M48.5 180.5l-.2 .2 .1 .3M48.5 180.5h.2M48.7 180.5l-.3 .5M48.7 180.5l4.3 2.4M49.1 180.3l-.2-.1-.4 .3M49.1 180.3l-.4 .2M49.1 180.3l4.2 2.4M50.2 184.8h.6M50.5 184.4l.3 .4M50.5 184.4l-.3 .4M50.8 184.2l.4 .4-.4 .2M50.8 184.2l-.3 .2"/>
<path d="M52.6 183.4h.7M53 182.9l.3 .5M53 182.9l-.4 .5M53.3 182.7l.4 .5-.4 .2M53.3 182.7l-.3 .2M55.1 182h.7M55.5 181.5l.3 .5M55.5 181.5l-.4 .5M55.8 181.3l.3 .5-.3 .2M55.8 181.3l-.3 .2M57.6 180.5h.6M57.9 180.1l.3 .4"/>
<path d="M57.9 180.1l-.3 .4"/>
</g>
<g font-size="4.2">
<text x="106.4" y="172.5">700-800 DERECE ISIYA DAYANIKLI BOYA</text>
<text x="106.4" y="177.8">METALİK GRİ</text>
</g>
<g font-size="4.1" fill="#808080">
<text x="237.4" y="26.7">1,5</text>
<text x="259" y="34.1" transform="rotate(-90 259 34.1)">15</text>
<text x="75.1" y="59.1">8</text>
<text x="174.1" y="59.1">700</text>
<text x="260.1" y="113.7" transform="rotate(-90 260.1 113.7)">380</text>
</g>
<text font-size="4.1" x="198.3" y="163.9">UYGUN KALIPLA PANJUR AÇILACAK</text>
<g font-size="3.2">
<text x="153.6" y="186.8">1288021009</text>
<text x="153.6" y="190.8">ÜST TAVA KAPAĞI</text>
<text x="210.7" y="186.6">-</text>
<text x="153.6" y="194.8">YANMAZ BOYA / GRİ</text>
<text x="231.5" y="194.8">DKP SAC</text>
<text x="153.6" y="198.8">YOK / HRC</text>
<text x="231.5" y="198.7">-</text>
<text x="231.5" y="202.8">3435.89</text>
</g>
<g font-size="2.8">
<text x="263.7" y="186.7">Ü.Adet:</text>
<text x="263.9" y="190.5">Vers.:</text>
<text x="211.6" y="194.8">Hammadde Adı:</text>
<text x="138.3" y="202.8">SON KAYIT:</text>
<text x="163.6" y="202.8">29 Mayıs 2018 Salı 09:41:05</text>
<text x="212.1" y="198.7">Sip. Ölçüsü:</text>
<text x="212.3" y="202.7">Ağırlık:</text>
</g>
<g font-size="2.6">
<text x="265.9" y="194.4">GENEL TOLERANS</text>
<text x="264.2" y="198.5">DIN 7168 m T</text>
<text x="264.3" y="202.6">ÖLÇEK</text>
<text x="277.6" y="202.6">1:10</text>
<text x="286.5" y="202.6">A4</text>
</g>
<g font-size="2.5">
<text x="138.3" y="190.5">Parça Adı:</text>
<text x="138.5" y="186.5">Parça Kodu:</text>
<text x="201.2" y="186.5">Ü.Kodu:</text>
<text x="138.3" y="194.5">Kaplama Şekli:</text>
<text x="138.3" y="198.6">Isıl İşlem:</text>
<text x="6.7" y="206.7">C:\Users\K8\Desktop\TEST_6\</text>
</g>
</svg>
